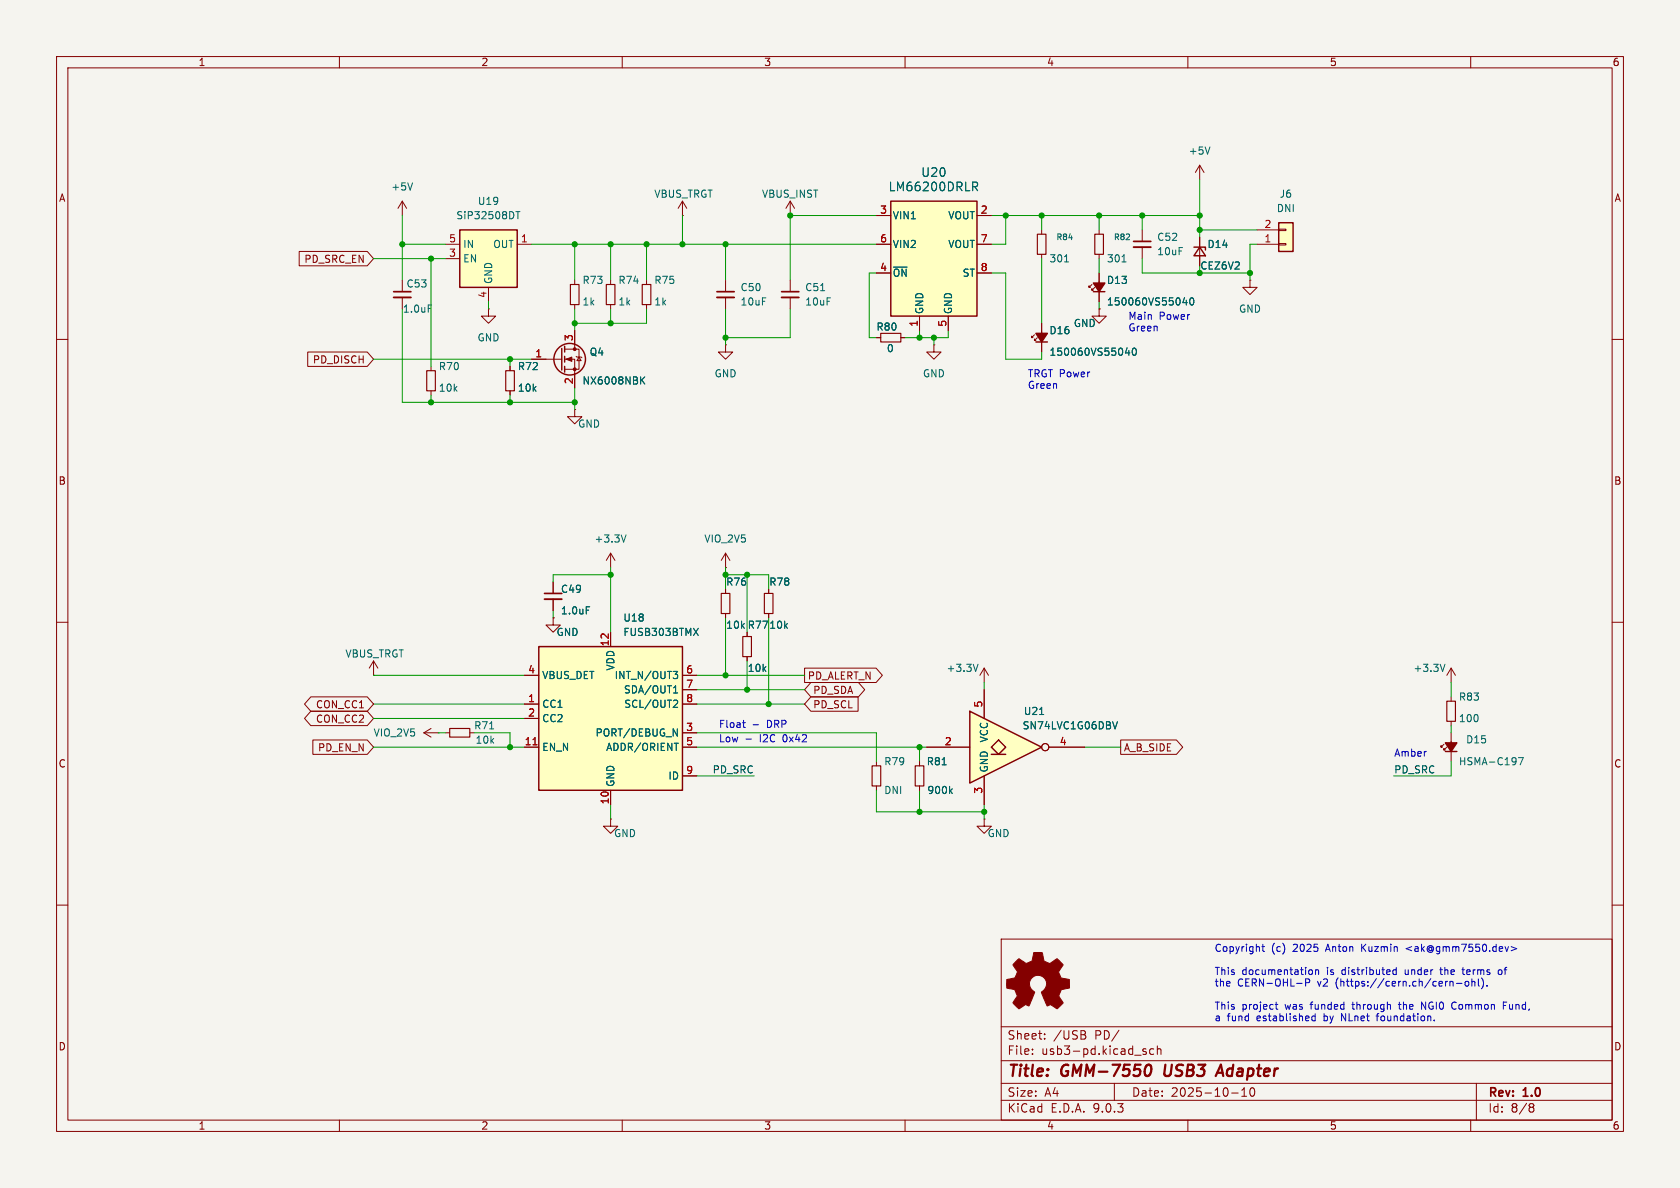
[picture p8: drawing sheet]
<svg xmlns="http://www.w3.org/2000/svg" width="297mm" height="210mm" viewBox="0 0 297 210" stroke-linecap="round" stroke-linejoin="round" font-family="sans-serif">
<path d="M0 0h297v210h-297z" fill="#f5f4ef" stroke="#f5f4ef" stroke-width=".18"/>
<g fill="none" stroke="#840000" stroke-width=".18">
<path d="M10 10h277v190h-277zM12 12h273v186h-273zM60 10v2M110 10v2M160 10v2M210 10v2M260 10v2M139.7 38.1h.1M139.7 35.6l-.8 1.2M139.7 35.6l.8 1.2M139.7 35.6v2.5M10 60h2"/>
<path d="M101.6 72.4v1.3h1.3l-1.3 1.2-1.3-1.2h1.3M101.6 72.4h.1M285 60h2M107.9 97.8l-.7 1.3M107.9 97.8l.8 1.3M107.9 97.8v2.5M10 110h2M97.8 102.9v2M97.8 105.9v2.1M132.1 111.8v.7M132.1 116.1v.7M135.9 104.1v.8"/>
<path d="M135.9 108.5v.7M285 110h2M154.9 134.6v.8M154.9 138.9v.8M10 160h2M177 166h108v32h-108zM285 160h2M60 198v2M110 198v2M160 198v2M177 194.5h108M177 191.5h108"/>
<path d="M177 187.5h108M177 181.5h108M182.5 186.3v.1M182.5 185.5v.1M184.7 183.6v.1M184.7 182.8v.1M191.6 182.9a.4 .4 0 0 1 .4 .4 .4 .4 0 0 1-.3 .4M191.7 182.3l.2 .2-.2 .3M197 191.5v3M202 185.7l.7 .4-.2 .3-.5-.1M202.6 185.5l-.4-.1-.2 .2M204 185.5l-.5-.1-.3 .3v.4l.2 .2h.6"/>
<path d="M204.6 185.5l.2-.1 .4 .1v.9M204.6 184.9v1.5M210 198v2M217.7 193.2h1.2M219.5 193.8h.9M219.5 192.7l.5-.4v1.5M221.1 192.4a.81 .81 0 0 0 .4 1.4l.2-.1 .1-.5-.1-.8M260 198v2M261 191.5v6.5M270.6 195.1l.4 .1 .2 .2-.3 .3M270.6 195.7h.3M270.9 195.7l.2 .2 .1 .4-.2 .2-.4 .1"/>
</g>
<path d="M202.6 188.6l.1-.2a.46 .46 0 0 1 .5-.2 .46 .46 0 0 1 .3 .4 1.15 1.15 0 0 1-.8 1.6l-.1-.1M206 188.2l-.2 1.6 .4 .4M214.9 190.2l.9-2 .5 2M215.2 189.6h.9" fill="none" stroke="#840000" stroke-width=".4"/>
<path d="M131.3 112.5h1.5v3.6h-1.5zM135.1 104.9h1.6v3.6h-1.6zM154.2 135.4h1.5v3.5h-1.5z" fill="none" stroke="#840000" stroke-width=".2"/>
<path d="M96.3 104.9h3" fill="none" stroke="#840000" stroke-width=".3"/>
<path d="M96.3 105.9h3" fill="none" stroke="#840000" stroke-width=".33"/>
<path d="M110.7 94.6l-.5 1.2M103.6 107.3h.7" fill="none" stroke="#006464" stroke-width=".18"/>
<path d="M95.2 114.3h25.4v25.4h-25.4z" fill="#ffffc2"/>
<g fill="none" stroke="#840000" stroke-width=".25">
<path d="M99.3 61.6v3.8M99.8 61.2v1M99.8 63v1M99.8 64.8v1M95.2 114.3h25.4v25.4h-25.4z"/>
<circle cx="100.7" cy="63.5" r="2.79"/>
</g>
<g fill="none" stroke="#840000" stroke-width=".18">
<path d="M71.1 35.6l-.7 1.2M71.1 35.6l.8 1.2M71.1 35.6v2.5M71.1 49.5v2.1M71.1 52.6v2M101.6 49.5v.8M101.6 53.8v.8M101.6 58.4v3.3M107.9 49.5v.8M107.9 53.8v.8M114.3 49.5v.8M114.3 53.8v.8"/>
<path d="M184.1 40.6v.8M184.1 45v.7M194.3 54.6v1.3h1.3l-1.3 1.3-1.3-1.3h1.3M194.3 54.6h.1M76.2 64.8v.7M76.2 69.1v.8M90.2 64.8v.7M90.2 69.1v.8M94 63.5h5.3M99.8 61.7h2.6v3.6h-2.6M99.8 63.5h1.8v5.1M101.9 63l.1 .1h.7l.2 .1"/>
<path d="M102.4 63.1l.3 .7h-.7zM128.3 61v1.2h1.2l-1.2 1.3-1.3-1.3h1.3M128.3 61h.1M128.3 97.8l-.8 1.3M128.3 97.8l.7 1.3M128.3 97.8v2.5M92.7 119.4h2.5M97.8 109.2v1.3h1.3l-1.3 1.3-1.3-1.3h1.3M97.8 109.2h.1M107.9 111.8v2.5M120.6 119.4h2.6M128.3 100.3h.1"/>
<path d="M174 118.1l-.8 1.3M174 118.1l.8 1.3M174 118.1v2.6M92.7 124.5h2.5M92.7 127h2.5M92.7 132.1h2.5M107.9 139.7v2.5M120.6 124.5h2.6M120.6 132.1h2.6M120.6 121.9h2.6M120.6 129.5h2.6M120.6 137.2h2.6"/>
<path d="M107.9 144.8v1.3h1.3l-1.3 1.2-1.2-1.2h1.2M107.9 144.8h.1"/>
</g>
<path d="M94.2 131.7h.7" fill="none" stroke="#a90000" stroke-width=".18"/>
<g fill="none" stroke="#006464" stroke-width=".18">
<path d="M72.9 32.3l-.4 1.3M75.7 53.9h.6M188.2 46.3h.7M113.4 67.2l.6 .7M114 66.6l-.7 .7M119 118.7h.8l-.4 .5 .3 .1 .1 .4-.2 .3h-.4M122.6 111.1l.8 1.2M123.4 111.1l-.8 1.2M172.9 117.4l-.4 1.3M119 128.8l.7 1.3v-1.3M119.1 122.5h.7M119.2 131.4h.7"/>
<path d="M119.3 123.8h.4l.1 .3-.8 .9h.8M119.3 121.4l.1-.2v1.3"/>
</g>
<path d="M100.8 50.3h1.6v3.5h-1.6zM107.2 50.3h1.5v3.5h-1.5zM113.5 50.3h1.6v3.5h-1.6zM183.4 41.4h1.5v3.6h-1.5zM75.4 65.5h1.6v3.6h-1.6zM89.4 65.5h1.5v3.6h-1.5z" fill="none" stroke="#840000" stroke-width=".2"/>
<g fill="#840000" stroke="#840000" stroke-width=".18">
<path d="M100.1 63.5l1-.4v.8z"/>
<circle cx="101.6" cy="61.7" r=".25"/>
<circle cx="101.6" cy="65.3" r=".25"/>
</g>
<path d="M69.6 51.6h3" fill="none" stroke="#840000" stroke-width=".3"/>
<path d="M69.6 52.6h3" fill="none" stroke="#840000" stroke-width=".33"/>
<path d="M157.5 35.6h15.2v20.3h-15.2z" fill="#ffffc2"/>
<path d="M157.5 35.6h15.2v20.3h-15.2z" fill="none" stroke="#840000" stroke-width=".25"/>
<path d="M154.9 38.1h2.6M172.7 38.1h2.6M86.4 54.6v1.3h1.2l-1.2 1.3-1.3-1.3h1.3M86.4 54.6h.1M154.9 48.3h2.6M154.9 43.2h2.6M162.6 55.9v2.5M167.6 55.9v2.5M172.7 48.3h2.6M172.7 43.2h2.6" fill="none" stroke="#840000" stroke-width=".18"/>
<path d="M172 32.2h.5l.3 .3-.1 .4-.7 .1M172.3 33l.5 .7" fill="none" stroke="#006464" stroke-width=".18"/>
<path d="M81.3 40.6h10.1v10.2h-10.1z" fill="#ffffc2"/>
<path d="M81.3 40.6h10.1v10.2h-10.1z" fill="none" stroke="#840000" stroke-width=".25"/>
<g fill="none" stroke="#840000" stroke-width=".18">
<path d="M120.6 38.1h.1M120.6 35.6l-.7 1.2M120.6 35.6l.8 1.2M120.6 35.6v2.5M78.7 43.2h2.6M78.7 45.7h2.6M86.4 50.8v2.5M91.4 43.2h2.6M128.3 49.5v2.1M128.3 52.6v2M139.7 49.5v2.1M139.7 52.6v2"/>
<path d="M154.9 59.7h.8M159.3 59.7h.7M194.3 40.6v.8M194.3 45v.7M165.1 61v1.2h1.3l-1.3 1.3-1.3-1.3h1.3M165.1 61h.1M174 144.8v1.3h1.3l-1.3 1.2-1.3-1.2h1.3M174 144.8h.1"/>
</g>
<path d="M91.2 37.4h.7M91.6 37.4v1.3M145.1 51.4h.7M198.4 46.3h.7" fill="none" stroke="#006464" stroke-width=".18"/>
<path d="M155.7 58.9h3.6v1.6h-3.6zM193.5 41.4h1.6v3.6h-1.6z" fill="none" stroke="#840000" stroke-width=".2"/>
<path d="M126.7 51.6h3.1M138.2 51.6h3" fill="none" stroke="#840000" stroke-width=".3"/>
<path d="M126.7 52.6h3.1M138.2 52.6h3" fill="none" stroke="#840000" stroke-width=".33"/>
<path d="M179.6 170l.6-.5 .8 .6a.62 .62 0 0 0 1 0l.2-.1a1.62 1.62 0 0 0 .5-1.4l.1-.2h1.5l.1 .8a.74 .74 0 0 0 .7 .9l.5 .2 1.3-.8 1 1-.4 .7a.75 .75 0 0 0-.1 1.2l.2 .5 1.5 .3v1.5l-1.4 .2-.1 .2a1.23 1.23 0 0 0-.3 1.2l.7 1-.1 .1-1 .9-.8-.5a.54 .54 0 0 0-.9 0l-1.1-2.3a2.33 2.33 0 0 0 .9-2 1.54 1.54 0 0 0-2.5-.7 1.54 1.54 0 0 0 .4 2.6l-1 2.4a.69 .69 0 0 0-1.2 .2l-.6 .3-1-1 .8-1.2-.3-.6a.71 .71 0 0 0-.9-.7l-.7-.2v-1.4l.4-.1a1.11 1.11 0 0 0 1.3-.7 .72 .72 0 0 0-.2-1.2l-.4-.7z" fill="#840000" stroke="#840000" stroke-width=".18"/>
<path d="M226.1 39.4h2.5v5.1h-2.5z" fill="#ffffc2"/>
<path d="M226.1 39.4h2.5v5.1h-2.5zM183.1 60.5h2.1" fill="none" stroke="#840000" stroke-width=".25"/>
<path d="M212.1 29.2l-.8 1.3M212.1 29.2l.8 1.3M212.1 29.2v2.6M182.9 59.2l-.5 .5v-.3v.3h.2M183.4 59.7l-.5 .5v-.3v.3h.2M184.1 57.2v5M222.2 43.2h3.9M222.2 40.6h3.9M226.1 43.1h1.2v.2h-1.2zM226.1 40.5h1.2v.3h-1.2z" fill="none" stroke="#840000" stroke-width=".18"/>
<path d="M183.1 58.9h2.1l-1.1 1.6z" fill="#840000" stroke="#840000" stroke-width=".25"/>
<path d="M213.9 26l-.4 1.2M199.3 61.5l-.3 .9h.7M199.6 62v.8M200.3 61.7l.2-.2a.68 .68 0 0 1 .4 .7 .68 .68 0 0 1-.4 .6l-.2-.1-.1-.4z" fill="none" stroke="#006464" stroke-width=".18"/>
<path d="M171.4 125.7l12.7 6.4-12.7 6.3z" fill="#ffffc2"/>
<path d="M175.3 133.4h2.5" fill="none" stroke="#ffffc2" stroke-width=".18"/>
<path d="M175.3 132.1l1.2-1.3 1.3 1.3-1.3 1.3z" fill="#ffffc2"/>
<path d="M193.3 51.6h2M211.1 43.7h2v.5M212.1 43.7l1 1.5h-2zM171.4 125.7l12.7 6.4-12.7 6.3zM175.3 132.1l1.2-1.3 1.3 1.3-1.3 1.3zM175.3 133.4h2.5M255.5 132.8h2.1" fill="none" stroke="#840000" stroke-width=".25"/>
<g fill="none" stroke="#840000" stroke-width=".18">
<path d="M154.9 38.1h2.6M172.7 38.1h2.6M52.9 44.4h12l1.1 1.3-1.1 1.3h-12zM101.6 58.4v2.6M154.9 48.3h2.6M154.9 43.2h2.6M154.9 59.7h.8M159.3 59.7h.7M162.6 55.9v2.5M167.6 55.9v2.5M172.7 48.3h2.6M172.7 43.2h2.6"/>
<path d="M184.1 57.2v1.7M193 50.3l-.5 .5v-.3v.3h.3M193.5 50.8l-.5 .5v-.2v.2h.3M194.3 54.6h.1M194.3 48.3v5M201.9 40.6v2.1M201.9 43.7v2M212.1 41.9v5.1M221 49.5v1.3h1.2l-1.2 1.3-1.3-1.3h1.3M221 49.5h.1M54.4 62.2h10.5l1.1 1.3-1.1 1.3h-10.5zM90.2 64.8v.7"/>
<path d="M90.2 69.1v.8M94 63.5h2.5M101.6 66v2.6M184.1 60.5v1.7M66 119.4h.1M66 116.8l-.7 1.3M66 116.8l.8 1.3M66 116.8v2.6M92.7 119.4h2.5M97.8 109.2h.1M97.8 102.9v2M97.8 105.9v2.1"/>
<path d="M107.9 111.8v2.5M120.6 119.4h2.6M128.3 104.1v.8M128.3 108.5v.7M132.1 111.8v.7M132.1 116.1v.7M135.9 104.1v.8M135.9 108.5v.7M142.2 118.1h12.7l1.1 1.3-1.1 1.3h-12.7zM256.5 118.1v2.6M256.5 118.1l-.7 1.3M256.5 118.1l.8 1.3"/>
<path d="M54.9 125.7h10l1.1 1.3-1.1 1.3h-10l-1.1-1.3zM54.9 123.2h10l1.1 1.3-1.1 1.2h-10l-1.1-1.2zM55.3 130.8h9.6l1.1 1.3-1.1 1.3h-9.6zM74.9 129.5l1.3 .8M74.9 129.5h2.6M76.2 128.8l-1.3 .7M77.5 129.5h.1M78.7 129.5h.8M83.1 129.5h.7M92.7 132.1h2.5M92.7 124.5h2.5M92.7 127h2.5"/>
<path d="M107.9 139.7v2.5M120.6 132.1h2.6M120.6 129.5h2.6M120.6 124.5h2.6M120.6 121.9h2.6M120.6 137.2h2.6M143.4 120.6h8.4l1.1 1.3-1.1 1.3h-8.4l-1.2-1.3zM143.4 123.2h8.3v2.5h-8.3l-1.2-1.2zM162.6 134.6v.8M162.6 138.9v.8M163.8 132.1h7.6M174 121.9v5.1"/>
<path d="M174 137.2v5M185.4 132.1h6.4M198.1 130.8h9.9l1.1 1.3-1.1 1.3h-9.9zM255.3 131.6l-.5 .5v-.3v.3h.2M255.8 132.1l-.5 .5v-.3v.3h.2M256.5 123.2v.8M256.5 127.5v.8M256.5 129.5v5.1"/>
<circle cx="184.8" cy="132.1" r=".63"/>
</g>
<g fill="none" stroke="#006464" stroke-width=".18">
<path d="M172 32.2h.5l.3 .3-.1 .4-.7 .1M172.3 33l.5 .7M209.4 52.6l-.3 .9h.8M209.7 53.1v.8M210.4 52.8l.2-.2a.68 .68 0 0 1 .5 .7 .68 .68 0 0 1-.5 .6l-.2-.1-.1-.4zM113.4 67.2l.6 .7M114 66.6l-.7 .7M199.3 61.5l-.3 .9h.7M199.6 62v.8M200.3 61.7l.2-.2a.68 .68 0 0 1 .4 .7 .68 .68 0 0 1-.4 .6l-.2-.1-.1-.4zM103.6 107.3h.7M119 118.7h.8l-.4 .5 .3 .1 .1 .4-.2 .3h-.4"/>
<path d="M122.6 111.1l.8 1.2M123.4 111.1l-.8 1.2M255.5 117.4l-.5 1.3M86.6 128.8h.7M119 128.8l.7 1.3v-1.3M119.1 122.5h.7M119.2 131.4h.7M119.3 123.8h.4l.1 .3-.8 .9h.8M119.3 121.4l.1-.2v1.3M166.6 135.2h.7M168 139.8l.4 .5M168.4 139.4l-.5 .5"/>
<path d="M183.8 126.3h.7M196.7 127.6l.4 1.2 .4-1.2M268.4 133.9h.9l-.6 1.3"/>
</g>
<path d="M127.5 104.9h1.5v3.6h-1.5zM79.5 128.8h3.6v1.5h-3.6zM161.8 135.4h1.5v3.5h-1.5zM255.8 124h1.5v3.5h-1.5z" fill="none" stroke="#840000" stroke-width=".2"/>
<g fill="#840000" stroke="#840000" stroke-width=".25">
<path d="M193.3 50h2l-1 1.6z"/>
<path d="M255.5 131.3h2.1l-1.1 1.5z"/>
</g>
<path d="M200.4 42.7h3.1" fill="none" stroke="#840000" stroke-width=".3"/>
<path d="M200.4 43.7h3.1" fill="none" stroke="#840000" stroke-width=".33"/>
<g fill="none" stroke="#009600" stroke-width=".18">
<path d="M71.1 38.1v11.4M120.6 38.1v5.1M154.9 38.1h-15.2v11.4M175.3 38.1h36.8M177.8 38.1v5.1h-2.5M184.1 38.1v2.5M194.3 38.1v2.5M201.9 38.1v2.5M212.1 31.8v10.1M66 45.7h12.7M71.1 43.2h7.6M71.1 54.6v16.5h30.5"/>
<path d="M76.2 45.7v19.1M86.4 53.3v1.3M94 43.2h60.9M101.6 43.2v6.3M101.6 54.6v3.8M107.9 43.2v6.3M107.9 54.6v2.6M114.3 43.2v6.3M114.3 54.6v2.6h-12.7M128.3 43.2v6.3M128.3 54.6v6.4M139.7 54.6v5.1h-11.4"/>
<path d="M154.9 48.3h-1.2v11.4h1.2M162.6 58.4v1.3M165.1 59.7v1.3M167.6 58.4v1.3h-7.6M175.3 48.3h2.5v15.2h6.3v-1.3M184.1 45.7v11.5M194.3 45.7v2.6M194.3 53.3v1.3M201.9 45.7v2.6h19.1M212.1 40.6h10.1M222.2 43.2h-1.2v6.3M66 63.5h28"/>
<path d="M76.2 69.9v1.2M90.2 63.5v1.3M90.2 69.9v1.2M101.6 68.6v3.8M66 119.4h26.7M97.8 108v1.2M107.9 101.6h-10.1v1.3M107.9 100.3v11.5M123.2 119.4h19M128.3 100.3v3.8M128.3 109.2v10.2M128.3 101.6h7.6v2.5"/>
<path d="M132.1 101.6v10.2M132.1 116.8v5.1M135.9 109.2v15.3M66 132.1h26.7M66 127h26.7M66 124.5h26.7M77.5 129.5h1.2M83.8 129.5h6.4v2.6M123.2 129.5h31.7v5.1M123.2 132.1h40.6M123.2 137.2h10.1M123.2 124.5h19"/>
<path d="M123.2 121.9h19M154.9 139.7v3.8h19.1M162.6 132.1v2.5M162.6 139.7v3.8M174 120.7v1.2M191.8 132.1h6.3M256.5 120.7v2.5M256.5 128.3v1.2M256.5 134.6v2.6h-10.1M107.9 142.2v2.6M174 142.2v2.6"/>
</g>
<g fill="none" stroke="#0000c2" stroke-width=".18">
<path d="M131.3 127.8h.5M131.5 128.4l.3 .2M131.9 130.7h.9M133.1 128.1h1M223.1 167.3h.5M223.3 166.9v1.1l.3 .2M225.4 177.6h.5M225.6 177.1v1.1l.3 .2M230.8 173v1.3M231.5 173.2v.3l-.1 .2h-.6M231.6 171.4l.3 .1 .1 .2v.5l-.4 .1M232.5 179.2v1.3"/>
<path d="M232.5 179.7l-.4-.1-.2 .2 .1 .6h.5M232.6 171.5l.2-.1 .3 .1v.8M232.6 171.4v.9M243.5 179.4v1.1M246.8 171.5l-.3-.1-.3 .3 .2 .5h.4M246.8 171v1.3M247.2 177.6h.5M247.4 177.1v1.2M249.6 167.3l-1 .4 1 .4M251.3 178.4v-1.3l.7 1.3M254.5 171.4h.5M254.7 171l.1 1.2"/>
<path d="M256.5 173.5l.4 .2v.6M256.8 178.2l.4 .2M257.2 177.1l-.4 .2M257.5 173.8h1M258.5 171.4h.4M258.6 171v1.1l.3 .2M259.1 173.6l.1-.1 .4 .1 .1 .5-.2 .2h-.3l-.1-.1zM260.2 173.6l.2-.1h.3l.1 .8M260.2 173v1.3M261.4 173v1.1l.1 .2M262.1 173.1a1.47 1.47 0 0 1-.2 1.7M262.9 174.2v.1"/>
<path d="M265.4 171.5l-.3-.1-.2 .3v.5l.2 .1 .3-.1M265.8 177.7h.4M266.4 177.1h-.6v1.3M267.2 167.3l.9 .4-.9 .4M253.6 180.3v.2"/>
</g>
<path d="M94.2 131.7h.7" fill="none" stroke="#a90000" stroke-width=".18"/>
<g fill="#009600" stroke="#009600" stroke-width=".18">
<circle cx="221" cy="48.3" r=".46"/>
<circle cx="201.9" cy="38.1" r=".46"/>
<circle cx="212.1" cy="38.1" r=".46"/>
<circle cx="212.1" cy="40.6" r=".46"/>
<circle cx="212.1" cy="48.3" r=".46"/>
<circle cx="132.1" cy="121.9" r=".46"/>
<circle cx="128.3" cy="101.6" r=".46"/>
<circle cx="132.1" cy="101.6" r=".46"/>
<circle cx="90.2" cy="63.5" r=".46"/>
<circle cx="101.6" cy="71.1" r=".46"/>
<circle cx="128.3" cy="43.2" r=".46"/>
<circle cx="107.9" cy="57.2" r=".46"/>
<circle cx="128.3" cy="59.7" r=".46"/>
<circle cx="139.7" cy="38.1" r=".46"/>
<circle cx="135.9" cy="124.5" r=".46"/>
<circle cx="162.6" cy="132.1" r=".46"/>
<circle cx="194.3" cy="38.1" r=".46"/>
<circle cx="177.8" cy="38.1" r=".46"/>
<circle cx="184.1" cy="38.1" r=".46"/>
<circle cx="162.6" cy="59.7" r=".46"/>
<circle cx="165.1" cy="59.7" r=".46"/>
<circle cx="120.6" cy="43.2" r=".46"/>
<circle cx="114.3" cy="43.2" r=".46"/>
<circle cx="76.2" cy="45.7" r=".46"/>
<circle cx="101.6" cy="43.2" r=".46"/>
<circle cx="76.2" cy="71.1" r=".46"/>
<circle cx="71.1" cy="43.2" r=".46"/>
<circle cx="107.9" cy="43.2" r=".46"/>
<circle cx="101.6" cy="57.2" r=".46"/>
<circle cx="90.2" cy="71.1" r=".46"/>
<circle cx="90.2" cy="132.1" r=".46"/>
<circle cx="128.3" cy="119.4" r=".46"/>
<circle cx="107.9" cy="101.6" r=".46"/>
<circle cx="162.6" cy="143.5" r=".46"/>
<circle cx="174" cy="143.5" r=".46"/>
</g>
<g font-size="2.8" fill="#840000">
<text x="178" y="190.9">Title:</text>
<text x="187.7" y="190.9">GMM-7550</text>
<text x="206.6" y="190.9">USB3</text>
<text x="216.9" y="190.9">Adapter</text>
</g>
<g font-size="2.1" fill="#006464">
<text x="157" y="34">LM66200DRLR</text>
<text x="162.8" y="31.5">U20</text>
</g>
<g font-size="2.1" fill="#840000">
<text x="178" y="184">Sheet:</text>
<text x="186.2" y="184">/USB</text>
<text x="193.6" y="184">PD/</text>
<text x="178" y="186.7">File:</text>
<text x="184.1" y="186.7">usb3-pd.kicad_sch</text>
<text x="178" y="196.9">KiCad</text>
<text x="178" y="194.1">Size:</text>
<text x="184.7" y="194.1">A4</text>
<text x="185.7" y="196.9">E.D.A.</text>
<text x="193.3" y="196.9">9.0.3</text>
<text x="200" y="194.1">Date:</text>
<text x="207" y="194.1">2025-10-10</text>
<text x="263" y="194.3">Rev:</text>
<text x="263" y="196.9">Id:</text>
<text x="267.1" y="196.9">8/8</text>
<text x="269.4" y="194.3">1.0</text>
</g>
<g font-size="1.8" fill="#840000">
<text x="35" y="11.9">1</text>
<text x="85" y="11.9">2</text>
<text x="135" y="11.9">3</text>
<text x="185" y="11.9">4</text>
<text x="235" y="11.9">5</text>
<text x="285" y="11.9">6</text>
<text x="10.3" y="35.9">A</text>
<text x="285.3" y="35.9">A</text>
<text x="53.7" y="46.7">PD_SRC_EN</text>
<text x="55.2" y="64.5">PD_DISCH</text>
<text x="10.3" y="85.9">B</text>
<text x="285.3" y="85.9">B</text>
<text x="55.8" y="125.4">CON_CC1</text>
<text x="142.7" y="120.3">PD_ALERT_N</text>
<text x="143.7" y="122.9">PD_SDA</text>
<text x="143.7" y="125.4">PD_SCL</text>
<text x="55.8" y="128">CON_CC2</text>
<text x="10.3" y="135.9">C</text>
<text x="56.1" y="133">PD_EN_N</text>
<text x="198.6" y="133">A_B_SIDE</text>
<text x="285.3" y="135.9">C</text>
<text x="10.3" y="185.9">D</text>
<text x="285.3" y="185.9">D</text>
<text x="35" y="199.9">1</text>
<text x="85" y="199.9">2</text>
<text x="135" y="199.9">3</text>
<text x="185" y="199.9">4</text>
<text x="235" y="199.9">5</text>
<text x="285" y="199.9">6</text>
</g>
<g font-size="1.8" fill="#006464">
<text x="210.1" y="27.5">+5V</text>
<text x="69.1" y="33.9">+5V</text>
<text x="115.6" y="35.2">VBUS_TRGT</text>
<text x="134.6" y="35.2">VBUS_INST</text>
<text x="226.1" y="35.2">J6</text>
<text x="80.6" y="39">SiP32508DT</text>
<text x="84.4" y="36.4">U19</text>
<text x="157.7" y="39">VIN1</text>
<text x="167.5" y="39">VOUT</text>
<text x="225.6" y="37.7">DNI</text>
<text x="81.8" y="44">IN</text>
<text x="81.8" y="46.6">EN</text>
<text x="87.1" y="44">OUT</text>
<text x="157.7" y="44">VIN2</text>
<text x="167.5" y="44">VOUT</text>
<text x="185.4" y="46.6">301</text>
<text x="195.6" y="46.6">301</text>
<text x="204.5" y="42.8">C52</text>
<text x="204.5" y="45.3">10uF</text>
<text x="212.1" y="47.9">CEZ6V2</text>
<text x="213.4" y="44">D14</text>
<text x="71.8" y="51">C53</text>
<text x="87.2" y="50.3" transform="rotate(-90 87.2 50.3)">GND</text>
<text x="102.9" y="50.4">R73</text>
<text x="109.2" y="50.4">R74</text>
<text x="115.6" y="50.4">R75</text>
<text x="130.8" y="51.7">C50</text>
<text x="142.2" y="51.7">C51</text>
<text x="157.7" y="49.1">~{ON}</text>
<text x="170.1" y="49.1">ST</text>
<text x="195.6" y="50.4">D13</text>
<text x="71.1" y="55.5">1.0uF</text>
<text x="102.9" y="54.2">1k</text>
<text x="109.2" y="54.2">1k</text>
<text x="115.6" y="54.2">1k</text>
<text x="130.8" y="54.2">10uF</text>
<text x="142.2" y="54.2">10uF</text>
<text x="154.8" y="58.6">R80</text>
<text x="163.4" y="55.6" transform="rotate(-90 163.4 55.6)">GND</text>
<text x="168.5" y="55.6" transform="rotate(-90 168.5 55.6)">GND</text>
<text x="185.4" y="59.3">D16</text>
<text x="189.7" y="58">GND</text>
<text x="195.6" y="54.2">150060VS55040</text>
<text x="218.9" y="55.5">GND</text>
<text x="77.5" y="65.6">R70</text>
<text x="84.3" y="60.6">GND</text>
<text x="91.4" y="65.6">R72</text>
<text x="104.1" y="63.1">Q4</text>
<text x="156.7" y="62.5">0</text>
<text x="185.4" y="63.1">150060VS55040</text>
<text x="77.5" y="69.4">10k</text>
<text x="91.4" y="69.4">10k</text>
<text x="102.9" y="68.2">NX6008NBK</text>
<text x="126.2" y="66.9">GND</text>
<text x="163.1" y="66.9">GND</text>
<text x="102.1" y="75.8">GND</text>
<text x="105" y="96.1">+3.3V</text>
<text x="124.4" y="96.1">VIO_2V5</text>
<text x="99.1" y="105">C49</text>
<text x="128.3" y="103.7">R76</text>
<text x="135.9" y="103.7">R78</text>
<text x="98.3" y="112.6">GND</text>
<text x="99.1" y="108.8">1.0uF</text>
<text x="110.1" y="110.1">U18</text>
<text x="110.1" y="112.6">FUSB303BTMX</text>
<text x="128.3" y="111.4">10k</text>
<text x="132.1" y="111.4">R77</text>
<text x="135.9" y="111.4">10k</text>
<text x="61" y="116.4">VBUS_TRGT</text>
<text x="108.8" y="118.6" transform="rotate(-90 108.8 118.6)">VDD</text>
<text x="132.1" y="119">10k</text>
<text x="167.2" y="119">+3.3V</text>
<text x="249.8" y="119">+3.3V</text>
<text x="95.8" y="120.2">VBUS_DET</text>
<text x="95.8" y="125.3">CC1</text>
<text x="108.6" y="120.2">INT_N/OUT3</text>
<text x="110.2" y="122.8">SDA/OUT1</text>
<text x="110.3" y="125.3">SCL/OUT2</text>
<text x="257.8" y="124.1">R83</text>
<text x="65.9" y="130.4">VIO_2V5</text>
<text x="83.7" y="129.1">R71</text>
<text x="84" y="131.7">10k</text>
<text x="95.8" y="127.9">CC2</text>
<text x="105.2" y="130.4">PORT/DEBUG_N</text>
<text x="174.9" y="131.3" transform="rotate(-90 174.9 131.3)">VCC</text>
<text x="180.7" y="129.1">SN74LVC1G06DBV</text>
<text x="180.9" y="126.6">U21</text>
<text x="257.8" y="127.9">100</text>
<text x="259.1" y="131.6">D15</text>
<text x="95.8" y="132.9">EN_N</text>
<text x="107.1" y="132.9">ADDR/ORIENT</text>
<text x="156.2" y="135.5">R79</text>
<text x="163.7" y="135.5">R81</text>
<text x="174.9" y="136.7" transform="rotate(-90 174.9 136.7)">GND</text>
<text x="257.8" y="135.5">HSMA-C197</text>
<text x="108.8" y="139.2" transform="rotate(-90 108.8 139.2)">GND</text>
<text x="118.1" y="138">ID</text>
<text x="156.2" y="140.6">DNI</text>
<text x="163.8" y="140.6">900k</text>
<text x="108.5" y="148.2">GND</text>
<text x="174.5" y="148.2">GND</text>
</g>
<g font-size="1.8" fill="#a90000">
<text x="155.5" y="37.8">3</text>
<text x="173.3" y="37.8">2</text>
<text x="223.4" y="40.4">2</text>
<text x="79.3" y="42.9">5</text>
<text x="79.3" y="45.5">3</text>
<text x="92" y="42.9">1</text>
<text x="155.5" y="42.9">6</text>
<text x="173.3" y="42.9">7</text>
<text x="223.4" y="42.9">1</text>
<text x="86.1" y="52.8" transform="rotate(-90 86.1 52.8)">4</text>
<text x="155.5" y="48">4</text>
<text x="173.3" y="48">8</text>
<text x="162.3" y="57.9" transform="rotate(-90 162.3 57.9)">1</text>
<text x="167.4" y="57.9" transform="rotate(-90 167.4 57.9)">5</text>
<text x="94.5" y="63.2">1</text>
<text x="101.3" y="60.4" transform="rotate(-90 101.3 60.4)">3</text>
<text x="101.3" y="68" transform="rotate(-90 101.3 68)">2</text>
<text x="93.3" y="119.1">4</text>
<text x="107.7" y="114.3" transform="rotate(-90 107.7 114.3)">12</text>
<text x="121.2" y="119.1">6</text>
<text x="93.3" y="124.2">1</text>
<text x="121.2" y="121.7">7</text>
<text x="121.2" y="124.2">8</text>
<text x="173.7" y="125.2" transform="rotate(-90 173.7 125.2)">5</text>
<text x="92.7" y="131.8">11</text>
<text x="93.3" y="126.7">2</text>
<text x="121.2" y="129.3">3</text>
<text x="121.2" y="131.8">5</text>
<text x="166.9" y="131.8">2</text>
<text x="187.3" y="131.8">4</text>
<text x="121.2" y="136.9">9</text>
<text x="107.7" y="142.3" transform="rotate(-90 107.7 142.3)">10</text>
<text x="173.7" y="140.4" transform="rotate(-90 173.7 140.4)">3</text>
</g>
<g font-size="1.8" fill="#0000c2">
<text x="199.4" y="56.7">Main</text>
<text x="199.4" y="58.8">Green</text>
<text x="204.9" y="56.7">Power</text>
<text x="181.6" y="66.9">TRGT Power</text>
<text x="181.6" y="68.9">Green</text>
<text x="127" y="128.9">Float</text>
<text x="127" y="131.4">Low</text>
<text x="134.4" y="131.4">I2C</text>
<text x="135.7" y="128.9">DRP</text>
<text x="138.7" y="131.4">0x42</text>
<text x="246.4" y="134">Amber</text>
<text x="214.6" y="168.5">Copyright</text>
<text x="214.6" y="172.6">This</text>
<text x="219.6" y="172.6">documentation</text>
<text x="224.8" y="168.5">(c)</text>
<text x="228.7" y="168.5">2025</text>
<text x="234.7" y="172.6">is</text>
<text x="234.7" y="168.5">Anton</text>
<text x="237.5" y="172.6">distributed</text>
<text x="241.1" y="168.5">Kuzmin</text>
<text x="248.8" y="172.6">under</text>
<text x="249.2" y="168.5">&lt;ak@gmm7550.dev&gt;</text>
<text x="255.3" y="172.6">the</text>
<text x="259.5" y="172.6">terms</text>
<text x="265.9" y="172.6">of</text>
<text x="214.6" y="174.6">the</text>
<text x="214.6" y="178.7">This</text>
<text x="218.8" y="174.6">CERN-OHL-P</text>
<text x="219.6" y="178.7">project</text>
<text x="227.3" y="178.7">was</text>
<text x="232" y="178.7">funded</text>
<text x="233.1" y="174.6">v2</text>
<text x="236.4" y="174.6">(https://cern.ch/cern-ohl).</text>
<text x="239.6" y="178.7">through</text>
<text x="248" y="178.7">the</text>
<text x="252.1" y="178.7">NGI0</text>
<text x="257.7" y="178.7">Common</text>
<text x="267" y="178.7">Fund,</text>
<text x="214.6" y="180.7">a</text>
<text x="216.9" y="180.7">fund</text>
<text x="222.3" y="180.7">established</text>
<text x="234.3" y="180.7">by</text>
<text x="237.6" y="180.7">NLnet</text>
<text x="244.1" y="180.7">foundation.</text>
</g>
<g font-size="1.8" fill="#0f0f0f">
<text x="125.9" y="136.8">PD_SRC</text>
<text x="246.4" y="136.8">PD_SRC</text>
</g>
<g font-size="1.4" fill="#006464">
<text x="186.7" y="42.6">R84</text>
<text x="196.8" y="42.6">R82</text>
</g>
</svg>
